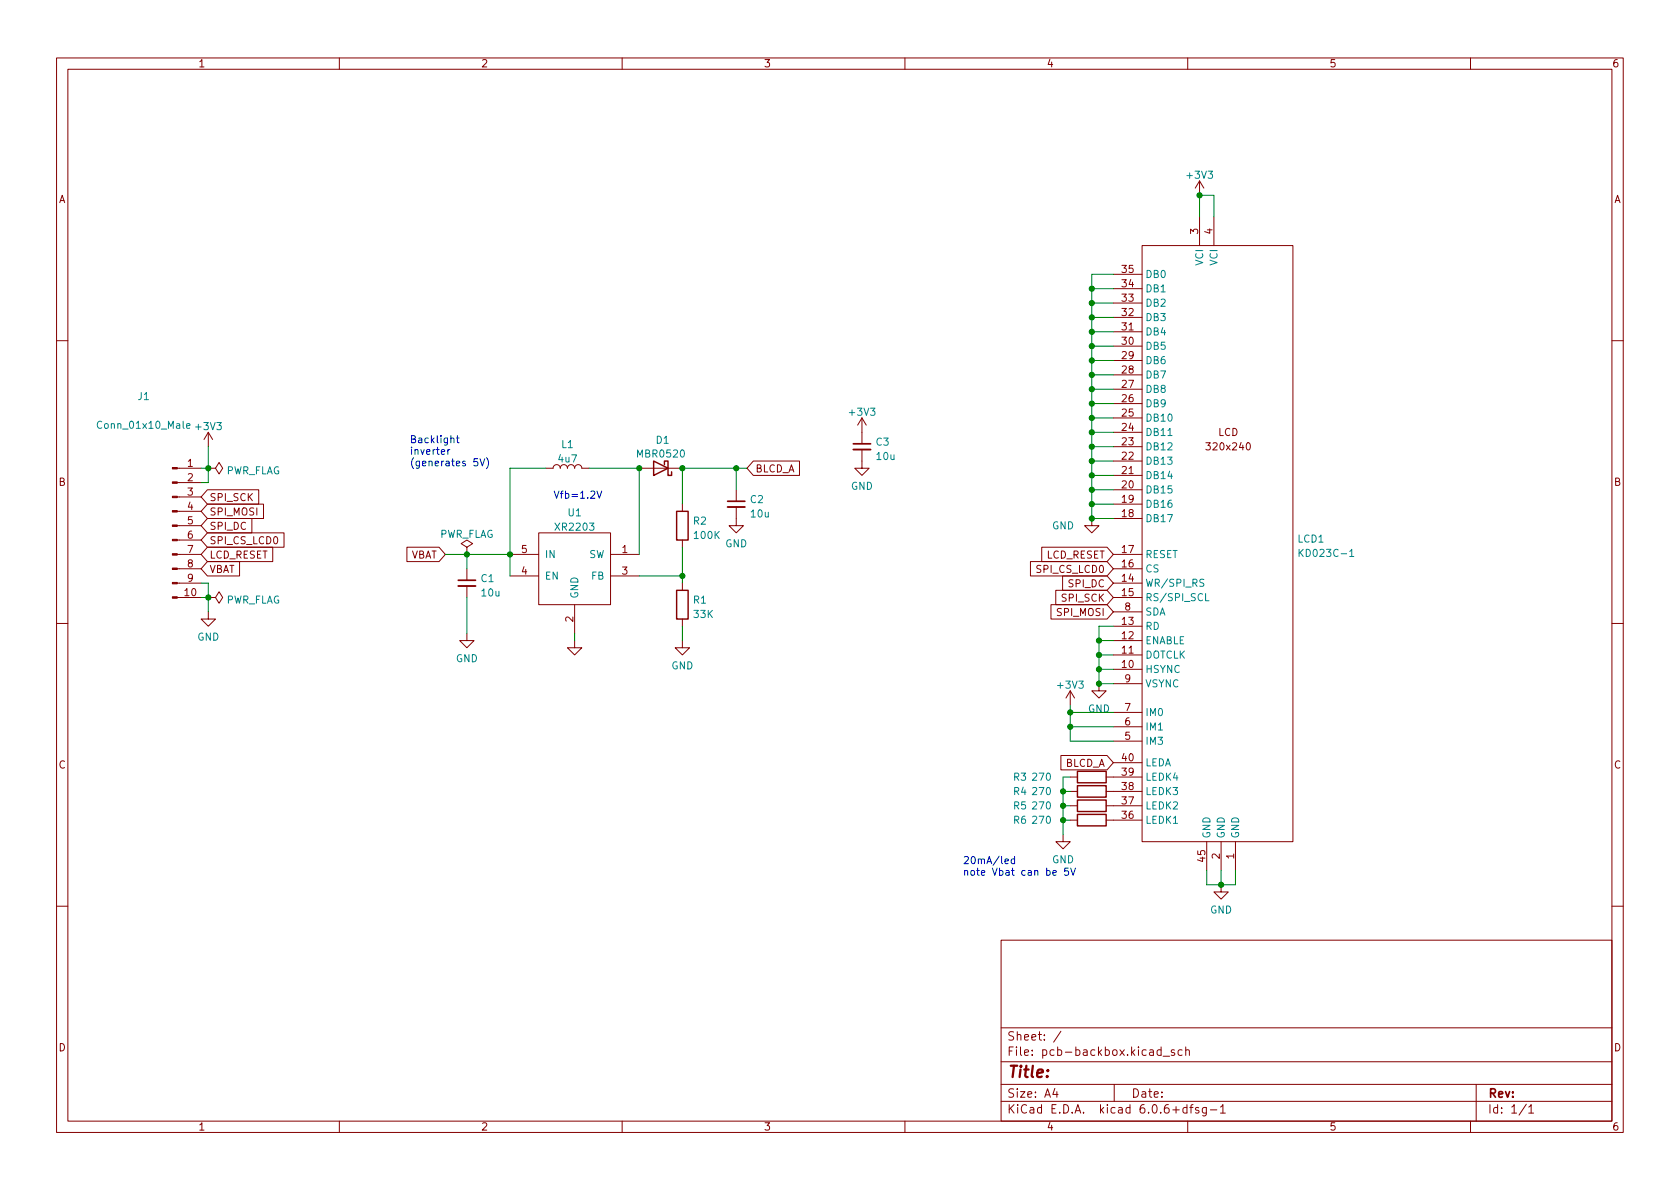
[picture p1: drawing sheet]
<svg xmlns="http://www.w3.org/2000/svg" width="297mm" height="210mm" viewBox="0 0 297 210" stroke-linecap="round" stroke-linejoin="round" font-family="sans-serif">
<g fill="none" stroke="#840000" stroke-width=".18">
<path d="M10 10.2h277v190.1h-277zM12 12.2h273v186.1h-273zM60 10.2v2M110 10.2v2M160 10.2v2M210 10.2v2M260 10.2v2M212.1 32l-.8 1.3M212.1 32v2.5M212.1 38.3v5.1M212.1 32l.8 1.3M214.6 38.3v5.1"/>
<path d="M196.8 58.7h5.1M196.8 56.1h5.1M196.8 53.6h5.1M196.8 51h5.1M196.8 48.5h5.1M201.9 43.4h26.7v105.4h-26.7zM10 60.2h2M36.8 76.4l-.7 1.3M36.8 76.4v2.6M36.8 76.4l.8 1.3M152.4 79.5v3.3h1.3l-1.3 1.3-1.3-1.3h1.3M152.4 73.9l-.8 1.3"/>
<path d="M152.4 73.9v4.6M152.4 73.9l.8 1.3M196.8 79h5.1M196.8 76.4h5.1M196.8 73.9h5.1M196.8 71.4h5.1M196.8 68.8h5.1M196.8 66.3h5.1M196.8 63.7h5.1M196.8 61.2h5.1M220.5 78.4l.1-.1a.68 .68 0 0 1 .5 .6 .68 .68 0 0 1-.5 .7 .84 .84 0 0 1-.1-1.2zM285 60.2h2"/>
<path d="M31.3 82.8h4.3M31.3 98h4.3M31.3 95.5h4.3M31.3 93h4.3M31.3 90.4h4.3M31.3 87.9h4.3M31.3 85.3h4.3M36.7 91.7h7.8v2.5h-7.8l-1.1-1.2zM36.7 89.1h9.9v2.6h-9.9l-1.1-1.3zM36.7 86.6h9v2.5h-9l-1.1-1.2zM36.7 94.2h13.5v2.6h-13.5l-1.1-1.3zM36.7 96.8h11.5v2.5h-11.5l-1.1-1.3z"/>
<path d="M36.7 99.3h5.7v2.5h-5.7l-1.1-1.2zM36.8 82.8h1.3l.6-1 .7 1-.7 1-.6-1M36.8 82.8h.1M71.9 96.8h5.7l1.1 1.2-1.1 1.3h-5.7zM82.5 96.8l1.1-.7-1.1-.6-1 .6 1 .7v1.2M82.5 98h.1M90.2 98h5M95.2 94.2h12.7v12.7h-12.7zM96.5 82.8h1.3a.64 .64 0 0 1 .6-.6 .64 .64 0 0 1 .7 .6 .64 .64 0 0 1 .6-.6 .64 .64 0 0 1 .6 .6 .64 .64 0 0 1 .7-.6 .64 .64 0 0 1 .6 .6 .64 .64 0 0 1 .6-.6 .64 .64 0 0 1 .7 .6h1.2M107.9 98h5.1M113 82.8h7.6M120.6 89.1v1.3"/>
<path d="M120.6 95.5v1.3M130.2 89.7v3.3h1.2l-1.2 1.2-1.3-1.2h1.3M130.2 86.6v2M133.2 81.5h8.2v2.6h-8.2l-1.1-1.3zM182.2 99.3h13.5l1.1 1.3-1.1 1.2h-13.5zM184.2 96.8h11.5l1.1 1.2-1.1 1.3h-11.5zM193 91.7v1.3h1.3l-1.3 1.2-1.2-1.2h1.2M196.8 98h5.1M196.8 91.7h5.1M196.8 89.1h5.1M196.8 86.6h5.1M196.8 84.1h5.1"/>
<path d="M196.8 81.5h5.1M10 110.2h2M31.3 103.1h4.3M31.3 105.7h4.3M31.3 100.6h4.3M36.8 105.7h1.3l.6-1.1 .7 1.1-.7 1-.6-1M36.8 105.7h.1M36.8 108.2v1.3h1.3l-1.3 1.2-1.2-1.2h1.2M82.5 112v1.3h1.3l-1.3 1.2-1.2-1.2h1.2M82.5 100.6v2M82.5 103.6v2.1M90.2 101.8h5"/>
<path d="M101.6 113.3v1.2h1.3l-1.3 1.3-1.3-1.3h1.3M101.6 106.9v5.1M107.9 101.8h5.1M120.6 113.3v1.2h1.3l-1.3 1.3-1.2-1.3h1.2M120.6 103.1v1.3M120.6 109.5v1.2M185.8 106.9h9.9l1.1 1.3-1.1 1.3h-9.9zM186.7 104.4h9l1.1 1.3-1.1 1.2h-9zM187.9 101.8h7.8l1.1 1.3-1.1 1.3h-7.8zM196.8 118.4h5.1M196.8 115.8h5.1M196.8 113.3h5.1"/>
<path d="M196.8 110.7h5.1M196.8 103.1h5.1M196.8 105.7h5.1M196.8 100.6h5.1M196.8 108.2h5.1M285 110.2h2M187.6 133.6h8.1l1.1 1.3-1.1 1.2h-8.1zM189.2 137.4h1.3M189.2 139.9h1.3M189.2 122.2l-.7 1.2M189.2 122.2v2.5M189.2 122.2l.8 1.2"/>
<path d="M194.3 120.9v1.3h1.3l-1.3 1.2-1.3-1.2h1.3M195.6 137.4h6.3M195.6 139.9h6.3M196.8 134.9h5.1M196.8 131.1h5.1M196.8 128.5h5.1M196.8 126h5.1M196.8 120.9h5.1M188 147.6v1.2h1.2l-1.2 1.3-1.3-1.3h1.3M189.2 145h1.3M189.2 142.5h1.3M195.6 145h6.3"/>
<path d="M195.6 142.5h6.3M213.4 148.8v5.1M215.9 156.5v1.2h1.3l-1.3 1.3-1.3-1.3h1.3M215.9 148.8v5.1M218.4 148.8v5.1M10 160.2h2M177 166.3h108v32h-108zM285 160.2h2M60 198.3v2M110 198.3v2M160 198.3v2M177 194.8h108"/>
<path d="M177 191.8h108M177 187.8h108M177 181.8h108M186.5 192.5l-.4 1h1M186.9 193v1M187.6 182.4l-1.3 1.9M197 191.8v3M205.3 185.7l-.4-.1-.3 .3v.4l.1 .3h.6M205.3 185.1v1.5M205.6 186.8h1.2M207.6 185.7l-.3-.1-.2 .2v.3l.5 .1v.4h-.5M209 185.7l-.4-.1-.3 .3v.4l.1 .3h.6"/>
<path d="M209.6 185.8l.3-.2 .3 .1 .1 .9M209.6 185.1v1.5M209.9 195.9l-.5-.1-.3 .3v.4l.2 .3h.6M209.9 195.3v1.5M210 198.3v2M210.4 195.8h.5M210.9 195.3l-.3 .2v1.3M211.9 195.9l-.3-.1-.2 .2v.3l.5 .1v.4h-.5M213.3 195.8v1.2l-.3 .3h-.4M213.3 195.9l-.4-.1-.3 .3v.4l.1 .3h.6M214 196.3h1.1M215.8 195.8l.4-.5v1.5"/>
<path d="M215.8 196.8h.8M260 198.3v2M261 191.8v6.5M269.9 195.3l-1.3 1.9M270.3 195.8l.4-.5v1.5M270.3 196.8h.9"/>
</g>
<path d="M115.6 81.5l2.5 1.3-2.5 1.3zM117.5 82.2v-.7h.6v2.6h.6v-.7M119.6 90.4h2.1v5.1h-2.1zM119.6 104.4h2.1v5.1h-2.1zM190.5 136.4h5.1v2h-5.1zM190.5 138.9h5.1v2.1h-5.1zM190.5 144h5.1v2h-5.1zM190.5 141.5h5.1v2h-5.1z" fill="none" stroke="#840000" stroke-width=".25"/>
<path d="M33 75.3l.6-.1-.1-.2-.3-.1-.2 .2 .1 .6h.4M206.5 77h.7M229.7 97.1v1.3M230.4 97.1l-.7 .8M238.6 97.5l.4-.4v1.3M238.6 98.4h.8M212.9 102.5l-.5-.1-.2 .1v.4l.5 .2 .2 .4-.3 .2-.5-.1M213.2 105v1.2h.6" fill="none" stroke="#008484" stroke-width=".18"/>
<g fill="#840000" stroke="#840000" stroke-width=".18">
<path d="M30.5 105.5h.8v.3h-.8z"/>
<path d="M30.5 103h.8v.2h-.8z"/>
<path d="M30.5 100.5h.8v.2h-.8z"/>
<path d="M30.5 97.9h.8v.3h-.8z"/>
<path d="M30.5 95.4h.8v.2h-.8z"/>
<path d="M30.5 92.8h.8v.3h-.8z"/>
<path d="M30.5 90.3h.8v.2h-.8z"/>
<path d="M30.5 87.8h.8v.2h-.8z"/>
<path d="M30.5 85.2h.8v.3h-.8z"/>
<path d="M30.5 82.7h.8v.2h-.8z"/>
</g>
<path d="M150.9 79.5h3M128.7 89.7h3M81 103.6h3.1" fill="none" stroke="#840000" stroke-width=".33"/>
<path d="M150.9 78.5h3M128.7 88.6h3M81 102.6h3.1" fill="none" stroke="#840000" stroke-width=".3"/>
<g fill="none" stroke="#0000c2" stroke-width=".18">
<path d="M79.2 79.5v.8M79.5 79.5l-.3 .2M79.7 77.6l.2-.1h.3l.1 .8M80.7 77.5h.5M80.9 77v1.1l.3 .2M84.9 81.1l.4 1.3 .4-1.3M86 80.9a1.46 1.46 0 0 1 0 2M105.5 86.8l.5 1.3 .4-1.3M177.7 152.3l.6-.1-.1-.3h-.3l-.2 .2 .1 .6h.4M179.4 151.9h-.4l-.2 .2 .1 .6h.5M179.4 151.5v1.2M188.9 153.5h-.6l-.1 .6 .2-.1 .4 .1 .1 .1v.5l-.2 .1-.5-.1"/>
<path d="M189.3 153.5l.4 1.3 .5-1.3"/>
</g>
<g fill="none" stroke="#008400" stroke-width=".18">
<path d="M212.1 38.3v-3.8h2.5v3.8M193 56.1h3.8M193 51h3.8M193 53.6h3.8M193 58.7h3.8M196.8 48.5h-3.8v43.2h3.8M36.8 79v6.3h-1.2M193 76.4h3.8M193 79h3.8M193 66.3h3.8M193 61.2h3.8M193 71.4h3.8"/>
<path d="M193 73.9h3.8M193 63.7h3.8M193 68.8h3.8M35.6 82.8h1.2M78.7 98h11.5M82.5 98v2.6M96.5 82.8h-6.3v19M104.1 82.8h8.9v15.2M120.6 96.8v6.3M130.2 82.8v3.8M132.1 82.8h-11.5v6.3M193 86.6h3.8"/>
<path d="M193 89.1h3.8M193 81.5h3.8M193 84.1h3.8M35.6 103.1h1.2v5.1M35.6 105.7h1.2M82.5 105.7v6.3M101.6 112v1.3M113 101.8h7.6M120.6 110.7v2.6M194.3 113.3h2.5M194.3 118.4h2.5M194.3 115.8h2.5"/>
<path d="M196.8 110.7h-2.5v10.2h2.5M188 139.9h1.2M189.2 126h7.6M189.2 124.7v6.4h7.6M189.2 137.4h-1.2v10.2M189.2 128.5h7.6M188 145h1.2M188 142.5h1.2M213.4 153.9v2.6h5v-2.6M215.9 153.9v2.6"/>
</g>
<g fill="#008400" stroke="#008400" stroke-width=".18">
<circle cx="194.3" cy="115.8" r=".46"/>
<circle cx="193" cy="89.1" r=".46"/>
<circle cx="193" cy="91.7" r=".46"/>
<circle cx="193" cy="86.6" r=".46"/>
<circle cx="194.3" cy="113.3" r=".46"/>
<circle cx="120.6" cy="101.8" r=".46"/>
<circle cx="120.6" cy="82.8" r=".46"/>
<circle cx="113" cy="82.8" r=".46"/>
<circle cx="130.2" cy="82.8" r=".46"/>
<circle cx="188" cy="139.9" r=".46"/>
<circle cx="188" cy="142.5" r=".46"/>
<circle cx="215.9" cy="156.5" r=".46"/>
<circle cx="189.2" cy="128.5" r=".46"/>
<circle cx="189.2" cy="126" r=".46"/>
<circle cx="188" cy="145" r=".46"/>
<circle cx="193" cy="53.6" r=".46"/>
<circle cx="193" cy="51" r=".46"/>
<circle cx="193" cy="56.1" r=".46"/>
<circle cx="193" cy="76.4" r=".46"/>
<circle cx="193" cy="79" r=".46"/>
<circle cx="193" cy="66.3" r=".46"/>
<circle cx="193" cy="63.7" r=".46"/>
<circle cx="193" cy="68.8" r=".46"/>
<circle cx="193" cy="73.9" r=".46"/>
<circle cx="193" cy="71.4" r=".46"/>
<circle cx="212.1" cy="34.5" r=".46"/>
<circle cx="193" cy="61.2" r=".46"/>
<circle cx="193" cy="58.7" r=".46"/>
<circle cx="193" cy="81.5" r=".46"/>
<circle cx="193" cy="84.1" r=".46"/>
<circle cx="194.3" cy="118.4" r=".46"/>
<circle cx="194.3" cy="120.9" r=".46"/>
<circle cx="82.5" cy="98" r=".46"/>
<circle cx="90.2" cy="98" r=".46"/>
<circle cx="36.8" cy="82.8" r=".46"/>
<circle cx="36.8" cy="105.7" r=".46"/>
</g>
<text font-size="2.8" fill="#840000" x="178" y="190.6">Title:</text>
<g font-size="2.1" fill="#840000">
<text x="178" y="184">Sheet: /</text>
<text x="178" y="186.7">File: pcb-backbox.kicad_sch</text>
<text x="178" y="196.9">KiCad E.D.A. kicad 6.0.6+dfsg-1</text>
<text x="178" y="194.1">Size: A4</text>
<text x="200" y="194.1">Date:</text>
<text x="263" y="194.1">Rev:</text>
<text x="263" y="196.9">Id: 1/1</text>
</g>
<g font-size="1.8" fill="#840000">
<text x="35" y="11.9">1</text>
<text x="85" y="11.9">2</text>
<text x="135" y="11.9">3</text>
<text x="185" y="11.9">4</text>
<text x="235" y="11.9">5</text>
<text x="285" y="11.9">6</text>
<text x="10.3" y="35.9">A</text>
<text x="285.3" y="35.9">A</text>
<text x="211.8" y="41.4" transform="rotate(-90 211.8 41.4)">3</text>
<text x="214.4" y="41.4" transform="rotate(-90 214.4 41.4)">4</text>
<text x="198.4" y="53.3">33</text>
<text x="198.4" y="50.8">34</text>
<text x="198.4" y="48.3">35</text>
<text x="198.4" y="58.4">31</text>
<text x="198.4" y="55.9">32</text>
<text x="198.4" y="63.5">29</text>
<text x="198.4" y="61">30</text>
<text x="198.4" y="71.1">26</text>
<text x="198.4" y="68.6">27</text>
<text x="198.4" y="66">28</text>
<text x="198.4" y="76.2">24</text>
<text x="198.4" y="73.7">25</text>
<text x="215.4" y="77.1">LCD</text>
<text x="33.2" y="82.5">1</text>
<text x="133.5" y="83.5">BLCD_A</text>
<text x="198.4" y="83.8">21</text>
<text x="198.4" y="81.3">22</text>
<text x="198.4" y="78.7">23</text>
<text x="213.7" y="79.6">320x240</text>
<text x="10.3" y="85.9">B</text>
<text x="33.2" y="85.1">2</text>
<text x="33.2" y="87.6">3</text>
<text x="37" y="88.6">SPI_SCK</text>
<text x="198.4" y="88.9">19</text>
<text x="198.4" y="86.4">20</text>
<text x="285.3" y="85.9">B</text>
<text x="33.2" y="90.2">4</text>
<text x="33.2" y="92.7">5</text>
<text x="33.2" y="95.2">6</text>
<text x="37" y="93.7">SPI_DC</text>
<text x="37" y="91.1">SPI_MOSI</text>
<text x="198.4" y="91.4">18</text>
<text x="33.2" y="97.8">7</text>
<text x="33.2" y="100.3">8</text>
<text x="37" y="96.2">SPI_CS_LCD0</text>
<text x="37" y="98.8">LCD_RESET</text>
<text x="37" y="101.3">VBAT</text>
<text x="72.5" y="98.8">VBAT</text>
<text x="92.2" y="101.6">4</text>
<text x="92.2" y="97.8">5</text>
<text x="110" y="97.8">1</text>
<text x="110" y="101.6">3</text>
<text x="183.5" y="101.3">SPI_CS_LCD0</text>
<text x="184.9" y="98.8">LCD_RESET</text>
<text x="198.4" y="100.3">16</text>
<text x="198.4" y="97.8">17</text>
<text x="32.7" y="105.4">10</text>
<text x="33.2" y="102.9">9</text>
<text x="187.9" y="106.4">SPI_SCK</text>
<text x="189" y="103.8">SPI_DC</text>
<text x="198.4" y="102.9">14</text>
<text x="198.4" y="105.4">15</text>
<text x="198.9" y="107.9">8</text>
<text x="101.3" y="110" transform="rotate(-90 101.3 110)">2</text>
<text x="187.1" y="108.9">SPI_MOSI</text>
<text x="198.4" y="113">12</text>
<text x="198.4" y="110.5">13</text>
<text x="198.4" y="118.1">10</text>
<text x="198.4" y="115.6">11</text>
<text x="198.9" y="125.7">7</text>
<text x="198.9" y="120.6">9</text>
<text x="198.9" y="130.8">5</text>
<text x="198.9" y="128.3">6</text>
<text x="10.3" y="135.9">C</text>
<text x="188.2" y="135.6">BLCD_A</text>
<text x="198.4" y="137.2">39</text>
<text x="198.4" y="134.6">40</text>
<text x="285.3" y="135.9">C</text>
<text x="198.4" y="142.2">37</text>
<text x="198.4" y="139.7">38</text>
<text x="198.4" y="144.8">36</text>
<text x="213.1" y="152.4" transform="rotate(-90 213.1 152.4)">45</text>
<text x="215.6" y="151.9" transform="rotate(-90 215.6 151.9)">2</text>
<text x="218.2" y="151.9" transform="rotate(-90 218.2 151.9)">1</text>
<text x="10.3" y="185.9">D</text>
<text x="285.3" y="185.9">D</text>
<text x="35" y="199.9">1</text>
<text x="85" y="199.9">2</text>
<text x="135" y="199.9">3</text>
<text x="185" y="199.9">4</text>
<text x="235" y="199.9">5</text>
<text x="285" y="199.9">6</text>
</g>
<g font-size="1.8" fill="#008484">
<text x="210" y="31.6">+3V3</text>
<text x="212.7" y="46.9" transform="rotate(-90 212.7 46.9)">VCI</text>
<text x="215.3" y="46.9" transform="rotate(-90 215.3 46.9)">VCI</text>
<text x="202.4" y="51.7">DB1</text>
<text x="202.4" y="49.1">DB0</text>
<text x="202.4" y="59.3">DB4</text>
<text x="202.4" y="56.8">DB3</text>
<text x="202.4" y="54.2">DB2</text>
<text x="202.4" y="64.4">DB6</text>
<text x="202.4" y="61.8">DB5</text>
<text x="24.4" y="70.7">J1</text>
<text x="202.4" y="69.5">DB8</text>
<text x="202.4" y="66.9">DB7</text>
<text x="17.7" y="75.8">Conn_01x10_Male</text>
<text x="34.7" y="76">+3V3</text>
<text x="150.3" y="73.5">+3V3</text>
<text x="202.4" y="77.1">DB11</text>
<text x="202.4" y="74.5">DB10</text>
<text x="202.4" y="72">DB9</text>
<text x="39.8" y="83.9">PWR_FLAG</text>
<text x="98.8" y="81.8">4u7</text>
<text x="99.3" y="79.2">L1</text>
<text x="112.9" y="80.9">MBR0520</text>
<text x="116" y="78.5">D1</text>
<text x="154.9" y="78.8">C3</text>
<text x="155.1" y="81.3">10u</text>
<text x="202.4" y="82.2">DB13</text>
<text x="202.4" y="79.6">DB12</text>
<text x="132.7" y="89">C2</text>
<text x="150.4" y="86.6">GND</text>
<text x="202.4" y="89.8">DB16</text>
<text x="202.4" y="87.2">DB15</text>
<text x="202.4" y="84.7">DB14</text>
<text x="77.6" y="95.1">PWR_FLAG</text>
<text x="98.4" y="93.8">XR2203</text>
<text x="100.5" y="91.3">U1</text>
<text x="122.6" y="92.8">R2</text>
<text x="122.8" y="95.3">100K</text>
<text x="132.8" y="91.5">10u</text>
<text x="186" y="93.6">GND</text>
<text x="202.4" y="92.3">DB17</text>
<text x="229.5" y="95.9">LCD1</text>
<text x="96.3" y="98.7">IN</text>
<text x="104.1" y="98.7">SW</text>
<text x="128.2" y="96.8">GND</text>
<text x="202.4" y="101.2">CS</text>
<text x="202.4" y="98.7">RESET</text>
<text x="230.3" y="98.5">KD023C-1</text>
<text x="39.8" y="106.7">PWR_FLAG</text>
<text x="85.1" y="102.9">C1</text>
<text x="85.2" y="105.5">10u</text>
<text x="96.3" y="102.5">EN</text>
<text x="102.2" y="105.9" transform="rotate(-90 102.2 105.9)">GND</text>
<text x="104.6" y="102.5">FB</text>
<text x="122.6" y="106.7">R1</text>
<text x="202.4" y="103.8">WR/SPI_RS</text>
<text x="202.4" y="106.3">RS/SPI_SCL</text>
<text x="34.9" y="113.3">GND</text>
<text x="122.7" y="109.3">33K</text>
<text x="202.4" y="113.9">ENABLE</text>
<text x="202.4" y="111.4">RD</text>
<text x="202.4" y="108.8">SDA</text>
<text x="80.6" y="117.1">GND</text>
<text x="118.7" y="118.4">GND</text>
<text x="202.4" y="119">HSYNC</text>
<text x="202.4" y="116.5">DOTCLK</text>
<text x="187.1" y="121.8">+3V3</text>
<text x="192.3" y="126">GND</text>
<text x="202.4" y="121.5">VSYNC</text>
<text x="202.4" y="131.7">IM3</text>
<text x="202.4" y="129.2">IM1</text>
<text x="202.4" y="126.6">IM0</text>
<text x="202.4" y="135.5">LEDA</text>
<text x="179.2" y="138">R3</text>
<text x="179.2" y="140.6">R4</text>
<text x="179.2" y="143.1">R5</text>
<text x="182.7" y="138">270</text>
<text x="182.7" y="140.6">270</text>
<text x="182.7" y="143.1">270</text>
<text x="202.4" y="143.1">LEDK2</text>
<text x="202.4" y="140.6">LEDK3</text>
<text x="202.4" y="138">LEDK4</text>
<text x="179.2" y="145.7">R6</text>
<text x="182.7" y="145.7">270</text>
<text x="202.4" y="145.7">LEDK1</text>
<text x="214" y="148.3" transform="rotate(-90 214 148.3)">GND</text>
<text x="216.5" y="148.3" transform="rotate(-90 216.5 148.3)">GND</text>
<text x="219.1" y="148.3" transform="rotate(-90 219.1 148.3)">GND</text>
<text x="186" y="152.6">GND</text>
<text x="213.9" y="161.5">GND</text>
</g>
<g font-size="1.8" fill="#0000c2">
<text x="72.4" y="78.4">Backlight</text>
<text x="72.4" y="80.4">inverter</text>
<text x="72.4" y="82.4">(generates 5V)</text>
<text x="97.8" y="88.2">Vfb=1.2V</text>
<text x="170.2" y="152.8">20mA/led</text>
<text x="170.2" y="154.8">note Vbat can be 5V</text>
</g>
</svg>
